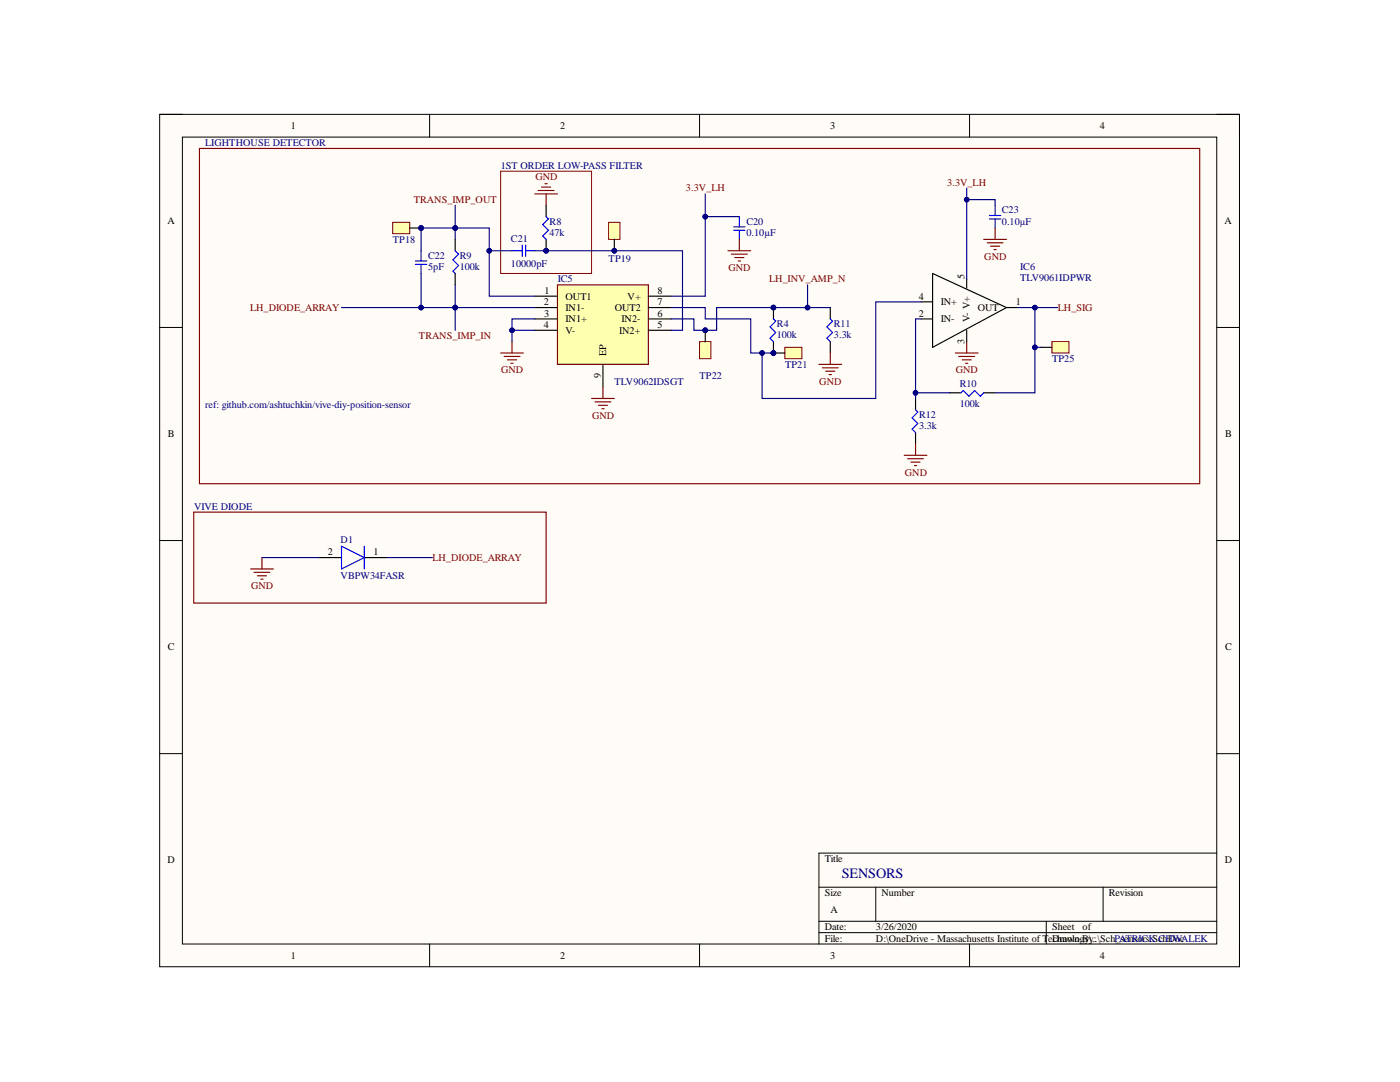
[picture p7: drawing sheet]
<svg xmlns="http://www.w3.org/2000/svg" width="279mm" height="216mm" viewBox="0 0 279 216" stroke-linecap="round" stroke-linejoin="round" font-family="sans-serif">
<path d="M31.9 22.8h215.5v170.1h-215.5z" fill-rule="evenodd" fill="#fffcf8"/>
<path d="M31.9 22.8h215.5v170.1h-215.5z" fill="none" stroke="#000" stroke-width=".2"/>
<path d="M36.4 27.4h206.4v161h-206.4z" fill-rule="evenodd" fill="#fffcf8"/>
<g fill="none" stroke="#000" stroke-width=".2">
<path d="M31.9 22.8h4.5M36.4 27.4h206.4v161h-206.4zM85.7 22.8v4.6M139.6 22.8v4.6M193.5 22.8v4.6M242.8 22.8h4.6v4.6M31.9 65.3h4.5M242.8 65.3h4.6M31.9 107.9h4.5M242.8 107.9h4.6M31.9 150.4h4.5M242.8 150.4h4.6"/>
<path d="M163.4 177h79.4M174.8 177v6.8M220.1 177v6.8M242.8 170.2h-79.4v18.2M85.7 188.4v4.5M139.6 188.4v4.5M163.4 183.8h79.4M163.4 186.1h79.4M193.5 188.4v4.5M208.8 183.8v4.6M247.4 188.4v4.5"/>
</g>
<path d="M106.7 38.7h4.6M107.4 38h3.2M108.1 37.3h1.8M108.8 36.7h.4M109 38.7v2.3M99.9 70.4h4.6M100.6 71.1h3.2M101.3 71.8h1.8M102 72.5h.4M102.2 68.2v2.2" fill="none" stroke="#800000" stroke-width=".23"/>
<path d="M82.9 52.8h2.3M82.9 52.1h2.3M84 50v2.1M84 52.8v1.8M102.2 50h2M104.2 48.9v2.3M104.9 48.9v2.3M104.9 50h1.8" fill="none" stroke="#00f" stroke-width=".23"/>
<circle cx="109" cy="50" r=".45" fill="#000080"/>
<circle cx="109" cy="50" r=".45" fill="none" stroke="#000080" stroke-width=".2"/>
<path d="M109 41v2.2M109 47.8v2.2" fill="none" stroke="#000" stroke-width=".23"/>
<circle cx="109" cy="50" r=".45" fill="#000080"/>
<circle cx="109" cy="50" r=".45" fill="none" stroke="#000080" stroke-width=".2"/>
<path d="M109 43.2l.4 .5-1.1 1.1 1.1 1.1-1.1 1.2 .7 .7M165.7 63.6l.5 .5-1.2 1.1 1.2 1.2-1.2 1.1 .7 .7M68.2 109l4.5 2.3-4.5 2.2zM72.7 109v4.5" fill="none" stroke="#00f" stroke-width=".23"/>
<path d="M99.9 34.2h18.2v20.4h-18.2z" fill="none" stroke="#800000" stroke-width=".2"/>
<path d="M165.7 61.4v2.2M165.7 68.2v2.2M63.6 111.3h4.6M72.7 111.3h4.5" fill="none" stroke="#000" stroke-width=".23"/>
<path d="M39.8 29.6h199.6v66.9h-199.6zM163.4 72.7h4.6M164.1 73.4h3.2M164.8 74.1h1.8M165.5 74.8h.4M165.7 70.4v2.3M38.7 102.2h70.3v18.1h-70.3zM50 113.5h4.5M50.7 114.2h3.2M51.4 114.9h1.8M52.1 115.6h.4M52.3 111.3v2.2" fill="none" stroke="#800000" stroke-width=".23"/>
<path d="M111.3 56.8h18.1v15.9h-18.1z" fill-rule="evenodd" fill="#ffffb0"/>
<path d="M111.3 56.8h18.1v15.9h-18.1zM145.3 50h4.5M146 50.7h3.1M146.6 51.4h1.9M147.3 52.1h.5M147.6 47.8v2.2M118.1 79.5h4.5M120.3 77.2v2.3M118.7 80.2h3.2M119.4 80.9h1.8M120.1 81.6h.5" fill="none" stroke="#800000" stroke-width=".23"/>
<path d="M106.7 59.1h4.6M129.4 59.1h4.5M106.7 61.4h4.6M106.7 63.6h4.6M106.7 65.9h4.6M120.3 72.7v4.5M129.4 61.4h4.5M129.4 63.6h4.5M129.4 65.9h4.5" fill="none" stroke="#000" stroke-width=".23"/>
<path d="M146.4 45.9h2.3M146.4 45.3h2.3M147.6 43.2v2.1M147.6 45.9v1.9" fill="none" stroke="#00f" stroke-width=".23"/>
<circle cx="84" cy="45.5" r=".45" fill="#000080"/>
<circle cx="84" cy="45.5" r=".45" fill="none" stroke="#000080" stroke-width=".2"/>
<path d="M78.4 44.4h3.4v2.2h-3.4z" fill-rule="evenodd" fill="#ffffb0"/>
<path d="M78.4 44.4h3.4v2.2h-3.4z" fill="none" stroke="#800000" stroke-width=".2"/>
<path d="M81.8 45.5h2.2" fill="none" stroke="#000" stroke-width=".23"/>
<circle cx="84" cy="45.5" r=".45" fill="#000080"/>
<circle cx="84" cy="45.5" r=".45" fill="none" stroke="#000080" stroke-width=".2"/>
<circle cx="122.6" cy="50" r=".45" fill="#000080"/>
<circle cx="122.6" cy="50" r=".45" fill="none" stroke="#000080" stroke-width=".2"/>
<path d="M121.5 44.4h2.2v3.4h-2.2z" fill-rule="evenodd" fill="#ffffb0"/>
<path d="M121.5 44.4h2.2v3.4h-2.2z" fill="none" stroke="#800000" stroke-width=".2"/>
<path d="M122.6 47.8v2.2" fill="none" stroke="#000" stroke-width=".23"/>
<circle cx="122.6" cy="50" r=".45" fill="#000080"/>
<circle cx="122.6" cy="50" r=".45" fill="none" stroke="#000080" stroke-width=".2"/>
<circle cx="140.7" cy="65.9" r=".45" fill="#000080"/>
<circle cx="140.7" cy="65.9" r=".45" fill="none" stroke="#000080" stroke-width=".2"/>
<path d="M139.6 68.2h2.3v3.4h-2.3z" fill-rule="evenodd" fill="#ffffb0"/>
<path d="M139.6 68.2h2.3v3.4h-2.3z" fill="none" stroke="#800000" stroke-width=".2"/>
<path d="M140.7 65.9v2.3" fill="none" stroke="#000" stroke-width=".23"/>
<circle cx="140.7" cy="65.9" r=".45" fill="#000080"/>
<circle cx="140.7" cy="65.9" r=".45" fill="none" stroke="#000080" stroke-width=".2"/>
<circle cx="154.4" cy="70.4" r=".45" fill="#000080"/>
<circle cx="154.4" cy="70.4" r=".45" fill="none" stroke="#000080" stroke-width=".2"/>
<path d="M156.6 69.3h3.4v2.3h-3.4z" fill-rule="evenodd" fill="#ffffb0"/>
<path d="M156.6 69.3h3.4v2.3h-3.4z" fill="none" stroke="#800000" stroke-width=".2"/>
<path d="M154.4 70.4h2.2" fill="none" stroke="#000" stroke-width=".23"/>
<circle cx="154.4" cy="70.4" r=".45" fill="#000080"/>
<circle cx="154.4" cy="70.4" r=".45" fill="none" stroke="#000080" stroke-width=".2"/>
<circle cx="154.4" cy="61.4" r=".45" fill="#000080"/>
<circle cx="154.4" cy="61.4" r=".45" fill="none" stroke="#000080" stroke-width=".2"/>
<circle cx="154.4" cy="70.4" r=".45" fill="#000080"/>
<circle cx="154.4" cy="70.4" r=".45" fill="none" stroke="#000080" stroke-width=".2"/>
<path d="M154.4 61.4v2.2" fill="none" stroke="#000" stroke-width=".23"/>
<circle cx="154.4" cy="61.4" r=".45" fill="#000080"/>
<circle cx="154.4" cy="61.4" r=".45" fill="none" stroke="#000080" stroke-width=".2"/>
<path d="M154.4 68.2v2.2" fill="none" stroke="#000" stroke-width=".23"/>
<circle cx="154.4" cy="70.4" r=".45" fill="#000080"/>
<circle cx="154.4" cy="70.4" r=".45" fill="none" stroke="#000080" stroke-width=".2"/>
<path d="M154.4 63.6l.4 .5-1.1 1.1 1.1 1.2-1.1 1.1 .7 .7M191.8 78.4l.4-.5 1.2 1.2 1.1-1.2 1.1 1.2 .7-.7M182.7 81.8l.5 .4-1.2 1.2 1.2 1.1-1.2 1.1 .7 .7" fill="none" stroke="#00f" stroke-width=".23"/>
<path d="M182.7 79.5v2.3M189.5 78.4h2.3M196.3 78.4h2.3M182.7 86.3v2.3" fill="none" stroke="#000" stroke-width=".23"/>
<path d="M180.4 90.8h4.6M181.1 91.5h3.2M181.8 92.2h1.8M182.5 92.9h.4M182.7 88.6v2.2" fill="none" stroke="#800000" stroke-width=".23"/>
<path d="M209.9 68.2h3.4v2.2h-3.4z" fill-rule="evenodd" fill="#ffffb0"/>
<path d="M209.9 68.2h3.4v2.2h-3.4z" fill="none" stroke="#800000" stroke-width=".2"/>
<path d="M186.1 54.6l14.8 6.8-14.8 7.9zM192.9 55.7v1.8M183.9 63.6h2.2M183.9 60.2h2.2M192.9 65.9v2.3M200.9 61.4h2.2M207.7 69.3h2.2" fill="none" stroke="#000" stroke-width=".23"/>
<path d="M196.3 47.8h4.6M197 48.4h3.2M197.7 49.1h1.8M198.4 49.8h.4M198.6 45.5v2.3M190.7 70.4h4.5M191.3 71.1h3.2M192 71.8h1.8M192.7 72.5h.4M192.9 68.2v2.2" fill="none" stroke="#800000" stroke-width=".23"/>
<path d="M197.5 43.7h2.2M197.5 43h2.2M198.6 41v2M198.6 43.7v1.8" fill="none" stroke="#00f" stroke-width=".23"/>
<path d="M84 54.6v6.8" fill="none" stroke="#000080" stroke-width=".23"/>
<circle cx="84" cy="61.4" r=".45" fill="#000080"/>
<circle cx="84" cy="61.4" r=".45" fill="none" stroke="#000080" stroke-width=".2"/>
<path d="M90.8 56.8v4.6" fill="none" stroke="#000080" stroke-width=".23"/>
<circle cx="90.8" cy="61.4" r=".45" fill="#000080"/>
<circle cx="90.8" cy="61.4" r=".45" fill="none" stroke="#000080" stroke-width=".2"/>
<path d="M90.8 47.8v-2.3h-6.8v4.5" fill="none" stroke="#000080" stroke-width=".23"/>
<circle cx="84" cy="45.5" r=".45" fill="#000080"/>
<circle cx="84" cy="45.5" r=".45" fill="none" stroke="#000080" stroke-width=".2"/>
<circle cx="90.8" cy="45.5" r=".45" fill="#000080"/>
<circle cx="90.8" cy="45.5" r=".45" fill="none" stroke="#000080" stroke-width=".2"/>
<path d="M90.8 41v4.5" fill="none" stroke="#000080" stroke-width=".23"/>
<circle cx="90.8" cy="45.5" r=".45" fill="#000080"/>
<circle cx="90.8" cy="45.5" r=".45" fill="none" stroke="#000080" stroke-width=".2"/>
<path d="M102.2 50h-4.6v9.1h9.1" fill="none" stroke="#000080" stroke-width=".23"/>
<circle cx="97.6" cy="50" r=".45" fill="#000080"/>
<circle cx="97.6" cy="50" r=".45" fill="none" stroke="#000080" stroke-width=".2"/>
<path d="M90.8 45.5h6.8v4.5" fill="none" stroke="#000080" stroke-width=".23"/>
<circle cx="97.6" cy="50" r=".45" fill="#000080"/>
<circle cx="97.6" cy="50" r=".45" fill="none" stroke="#000080" stroke-width=".2"/>
<circle cx="90.8" cy="45.5" r=".45" fill="#000080"/>
<circle cx="90.8" cy="45.5" r=".45" fill="none" stroke="#000080" stroke-width=".2"/>
<path d="M102.2 65.9h4.5" fill="none" stroke="#000080" stroke-width=".23"/>
<circle cx="102.2" cy="65.9" r=".45" fill="#000080"/>
<circle cx="102.2" cy="65.9" r=".45" fill="none" stroke="#000080" stroke-width=".2"/>
<path d="M106.7 63.6h-4.5v4.6" fill="none" stroke="#000080" stroke-width=".23"/>
<circle cx="102.2" cy="65.9" r=".45" fill="#000080"/>
<circle cx="102.2" cy="65.9" r=".45" fill="none" stroke="#000080" stroke-width=".2"/>
<path d="M161.2 56.8v4.6" fill="none" stroke="#000080" stroke-width=".23"/>
<circle cx="161.2" cy="61.4" r=".45" fill="#000080"/>
<circle cx="161.2" cy="61.4" r=".45" fill="none" stroke="#000080" stroke-width=".2"/>
<path d="M90.8 61.4h15.9" fill="none" stroke="#000080" stroke-width=".23"/>
<circle cx="90.8" cy="61.4" r=".45" fill="#000080"/>
<circle cx="90.8" cy="61.4" r=".45" fill="none" stroke="#000080" stroke-width=".2"/>
<path d="M68.2 61.4h22.6v4.5M52.3 111.3h11.3M77.2 111.3h9.1" fill="none" stroke="#000080" stroke-width=".23"/>
<circle cx="90.8" cy="61.4" r=".45" fill="#000080"/>
<circle cx="90.8" cy="61.4" r=".45" fill="none" stroke="#000080" stroke-width=".2"/>
<circle cx="84" cy="61.4" r=".45" fill="#000080"/>
<circle cx="84" cy="61.4" r=".45" fill="none" stroke="#000080" stroke-width=".2"/>
<path d="M147.6 43.2h-6.9v15.9h-6.8" fill="none" stroke="#000080" stroke-width=".23"/>
<circle cx="140.7" cy="43.2" r=".45" fill="#000080"/>
<circle cx="140.7" cy="43.2" r=".45" fill="none" stroke="#000080" stroke-width=".2"/>
<path d="M133.9 61.4h6.8v2.2h9.1v6.8h4.6" fill="none" stroke="#000080" stroke-width=".23"/>
<circle cx="152.1" cy="70.4" r=".45" fill="#000080"/>
<circle cx="152.1" cy="70.4" r=".45" fill="none" stroke="#000080" stroke-width=".2"/>
<circle cx="154.4" cy="70.4" r=".45" fill="#000080"/>
<circle cx="154.4" cy="70.4" r=".45" fill="none" stroke="#000080" stroke-width=".2"/>
<path d="M106.7 50h29.5v15.9h-2.3" fill="none" stroke="#000080" stroke-width=".23"/>
<circle cx="109" cy="50" r=".45" fill="#000080"/>
<circle cx="109" cy="50" r=".45" fill="none" stroke="#000080" stroke-width=".2"/>
<circle cx="122.6" cy="50" r=".45" fill="#000080"/>
<circle cx="122.6" cy="50" r=".45" fill="none" stroke="#000080" stroke-width=".2"/>
<path d="M165.7 61.4h-22.7v4.5h-4.5v-2.3h-4.6" fill="none" stroke="#000080" stroke-width=".23"/>
<circle cx="140.7" cy="65.9" r=".45" fill="#000080"/>
<circle cx="140.7" cy="65.9" r=".45" fill="none" stroke="#000080" stroke-width=".2"/>
<circle cx="154.4" cy="61.4" r=".45" fill="#000080"/>
<circle cx="154.4" cy="61.4" r=".45" fill="none" stroke="#000080" stroke-width=".2"/>
<circle cx="161.2" cy="61.4" r=".45" fill="#000080"/>
<circle cx="161.2" cy="61.4" r=".45" fill="none" stroke="#000080" stroke-width=".2"/>
<path d="M183.9 60.2h-9.1v19.3h-22.7v-9.1" fill="none" stroke="#000080" stroke-width=".23"/>
<circle cx="152.1" cy="70.4" r=".45" fill="#000080"/>
<circle cx="152.1" cy="70.4" r=".45" fill="none" stroke="#000080" stroke-width=".2"/>
<path d="M183.9 63.6h-1.2v14.8" fill="none" stroke="#000080" stroke-width=".23"/>
<circle cx="182.7" cy="78.4" r=".45" fill="#000080"/>
<circle cx="182.7" cy="78.4" r=".45" fill="none" stroke="#000080" stroke-width=".2"/>
<path d="M189.5 78.4h-6.8v1.1" fill="none" stroke="#000080" stroke-width=".23"/>
<circle cx="182.7" cy="78.4" r=".45" fill="#000080"/>
<circle cx="182.7" cy="78.4" r=".45" fill="none" stroke="#000080" stroke-width=".2"/>
<path d="M207.7 69.3h-1.2v9.1h-7.9" fill="none" stroke="#000080" stroke-width=".23"/>
<circle cx="206.5" cy="69.3" r=".45" fill="#000080"/>
<circle cx="206.5" cy="69.3" r=".45" fill="none" stroke="#000080" stroke-width=".2"/>
<path d="M211.1 61.4h-4.6v7.9" fill="none" stroke="#000080" stroke-width=".23"/>
<circle cx="206.5" cy="69.3" r=".45" fill="#000080"/>
<circle cx="206.5" cy="69.3" r=".45" fill="none" stroke="#000080" stroke-width=".2"/>
<circle cx="206.5" cy="61.4" r=".45" fill="#000080"/>
<circle cx="206.5" cy="61.4" r=".45" fill="none" stroke="#000080" stroke-width=".2"/>
<path d="M203.1 61.4h3.4" fill="none" stroke="#000080" stroke-width=".23"/>
<circle cx="206.5" cy="61.4" r=".45" fill="#000080"/>
<circle cx="206.5" cy="61.4" r=".45" fill="none" stroke="#000080" stroke-width=".2"/>
<path d="M192.9 37.6v2.2h5.7v1.2" fill="none" stroke="#000080" stroke-width=".23"/>
<circle cx="192.9" cy="39.8" r=".45" fill="#000080"/>
<circle cx="192.9" cy="39.8" r=".45" fill="none" stroke="#000080" stroke-width=".2"/>
<path d="M192.9 39.8v15.9" fill="none" stroke="#000080" stroke-width=".23"/>
<circle cx="192.9" cy="39.8" r=".45" fill="#000080"/>
<circle cx="192.9" cy="39.8" r=".45" fill="none" stroke="#000080" stroke-width=".2"/>
<path d="M140.7 38.7v4.5" fill="none" stroke="#000080" stroke-width=".23"/>
<circle cx="140.7" cy="43.2" r=".45" fill="#000080"/>
<circle cx="140.7" cy="43.2" r=".45" fill="none" stroke="#000080" stroke-width=".2"/>
<path d="M90.8 47.8v2.2M90.8 54.6v2.2" fill="none" stroke="#000" stroke-width=".23"/>
<path d="M90.8 50l.7 .7-1.1 1.1 1.1 1.2-1.1 1.1 .4 .5" fill="none" stroke="#00f" stroke-width=".23"/>
<text font-size="2.8" fill="#000080" x="168" y="175.3">SENSORS</text>
<g font-size="2" fill="#000080">
<text x="41" y="29.1">LIGHTHOUSE DETECTOR</text>
<text x="99.9" y="33.7">1ST ORDER LOW-PASS FILTER</text>
<text x="109.7" y="44.8">R8</text>
<text x="109.7" y="47.1">47k</text>
<text x="149" y="44.8">C20</text>
<text x="149" y="47.1">0.10µF</text>
<text x="199.9" y="42.5">C23</text>
<text x="199.9" y="44.8">0.10µF</text>
<text x="78.4" y="48.4">TP18</text>
<text x="85.4" y="51.6">C22</text>
<text x="85.4" y="53.9">5pF</text>
<text x="91.7" y="51.6">R9</text>
<text x="91.7" y="53.9">100k</text>
<text x="102" y="48.2">C21</text>
<text x="102" y="53.2">10000pF</text>
<text x="121.5" y="52.3">TP19</text>
<text x="203.6" y="53.9">IC6</text>
<text x="111.3" y="56.3">IC5</text>
<text x="203.6" y="56.1">TLV9061IDPWR</text>
<text x="155" y="65.2">R4</text>
<text x="166.4" y="65.2">R11</text>
<text x="155" y="67.5">100k</text>
<text x="166.4" y="67.5">3.3k</text>
<text x="122.6" y="76.8">TLV9062IDSGT</text>
<text x="139.6" y="75.6">TP22</text>
<text x="156.7" y="73.4">TP21</text>
<text x="191.5" y="77.3">R10</text>
<text x="210" y="72.3">TP25</text>
<text x="41" y="81.3">ref: github.com/ashtuchkin/vive-diy-position-sensor</text>
<text x="183.4" y="83.4">R12</text>
<text x="191.5" y="81.1">100k</text>
<text x="183.4" y="85.7">3.3k</text>
<text x="38.7" y="101.8">VIVE DIODE</text>
<text x="68" y="108.3">D1</text>
<text x="68" y="115.6">VBPW34FASR</text>
<text x="222.4" y="187.9">PATRICK CHWALEK</text>
</g>
<g font-size="2">
<text x="58" y="25.7">1</text>
<text x="111.8" y="25.7">2</text>
<text x="165.7" y="25.7">3</text>
<text x="219.5" y="25.7">4</text>
<text x="33.4" y="44.8">A</text>
<text x="244.4" y="44.8">A</text>
<text x="108.7" y="58.6">1</text>
<text x="112.9" y="59.8">OUT1</text>
<text x="125.3" y="59.8">V+</text>
<text x="131.2" y="58.6">8</text>
<text x="183.4" y="59.8">4</text>
<text x="192.5" y="55.7" transform="rotate(-90 192.5 55.7)">5</text>
<text x="108.5" y="60.9">2</text>
<text x="108.5" y="65.4">4</text>
<text x="108.6" y="63.2">3</text>
<text x="112.9" y="62">IN1-</text>
<text x="112.9" y="64.3">IN1+</text>
<text x="122.7" y="62">OUT2</text>
<text x="124" y="64.3">IN2-</text>
<text x="131.2" y="60.9">7</text>
<text x="131.2" y="63.2">6</text>
<text x="131.2" y="65.4">5</text>
<text x="183.4" y="63.2">2</text>
<text x="187.8" y="64.3">IN-</text>
<text x="187.8" y="60.9">IN+</text>
<text x="193.6" y="64.3" transform="rotate(-90 193.6 64.3)">V- V+</text>
<text x="195.1" y="62">OUT</text>
<text x="202.7" y="60.9">1</text>
<text x="112.9" y="66.6">V-</text>
<text x="121" y="71.1" transform="rotate(-90 121 71.1)">EP</text>
<text x="123.6" y="66.6">IN2+</text>
<text x="192.5" y="68.6" transform="rotate(-90 192.5 68.6)">3</text>
<text x="119.9" y="75.4" transform="rotate(-90 119.9 75.4)">9</text>
<text x="33.5" y="87.3">B</text>
<text x="244.5" y="87.3">B</text>
<text x="65.4" y="110.8">2</text>
<text x="74.5" y="110.8">1</text>
<text x="33.5" y="129.8">C</text>
<text x="244.5" y="129.8">C</text>
<text x="33.4" y="172.3">D</text>
<text x="164.6" y="172">Title</text>
<text x="244.4" y="172.3">D</text>
<text x="164.6" y="178.9">Size</text>
<text x="175.9" y="178.9">Number</text>
<text x="221.3" y="178.9">Revision</text>
<text x="164.6" y="185.6">Date:</text>
<text x="165.7" y="182.2">A</text>
<text x="174.8" y="185.6">3/26/2020</text>
<text x="210" y="185.6">Sheet</text>
<text x="216.1" y="185.6">of</text>
<text x="58" y="191.3">1</text>
<text x="111.8" y="191.3">2</text>
<text x="164.6" y="187.9">File:</text>
<text x="165.7" y="191.3">3</text>
<text x="174.8" y="187.9">D:\OneDrive - Massachusetts Institute of T</text>
<text x="209.2" y="187.9">eDrawn y\..\Sch_sensors.SchDoc</text>
<text x="210.1" y="187.9">chnologBy:</text>
<text x="219.5" y="191.3">4</text>
</g>
<g font-size="2" fill="#800000">
<text x="106.8" y="36">GND</text>
<text x="82.6" y="40.5">TRANS_IMP_OUT</text>
<text x="136.9" y="38.2">3.3V_LH</text>
<text x="189" y="37.1">3.3V_LH</text>
<text x="196.4" y="51.8">GND</text>
<text x="145.4" y="54.1">GND</text>
<text x="153.5" y="56.3">LH_INV_AMP_N</text>
<text x="49.9" y="62">LH_DIODE_ARRAY</text>
<text x="211.1" y="62">LH_SIG</text>
<text x="83.6" y="67.7">TRANS_IMP_IN</text>
<text x="100" y="74.5">GND</text>
<text x="163.5" y="76.8">GND</text>
<text x="190.7" y="74.5">GND</text>
<text x="118.1" y="83.6">GND</text>
<text x="180.6" y="94.9">GND</text>
<text x="86.3" y="111.9">LH_DIODE_ARRAY</text>
<text x="50.1" y="117.6">GND</text>
</g>
</svg>
